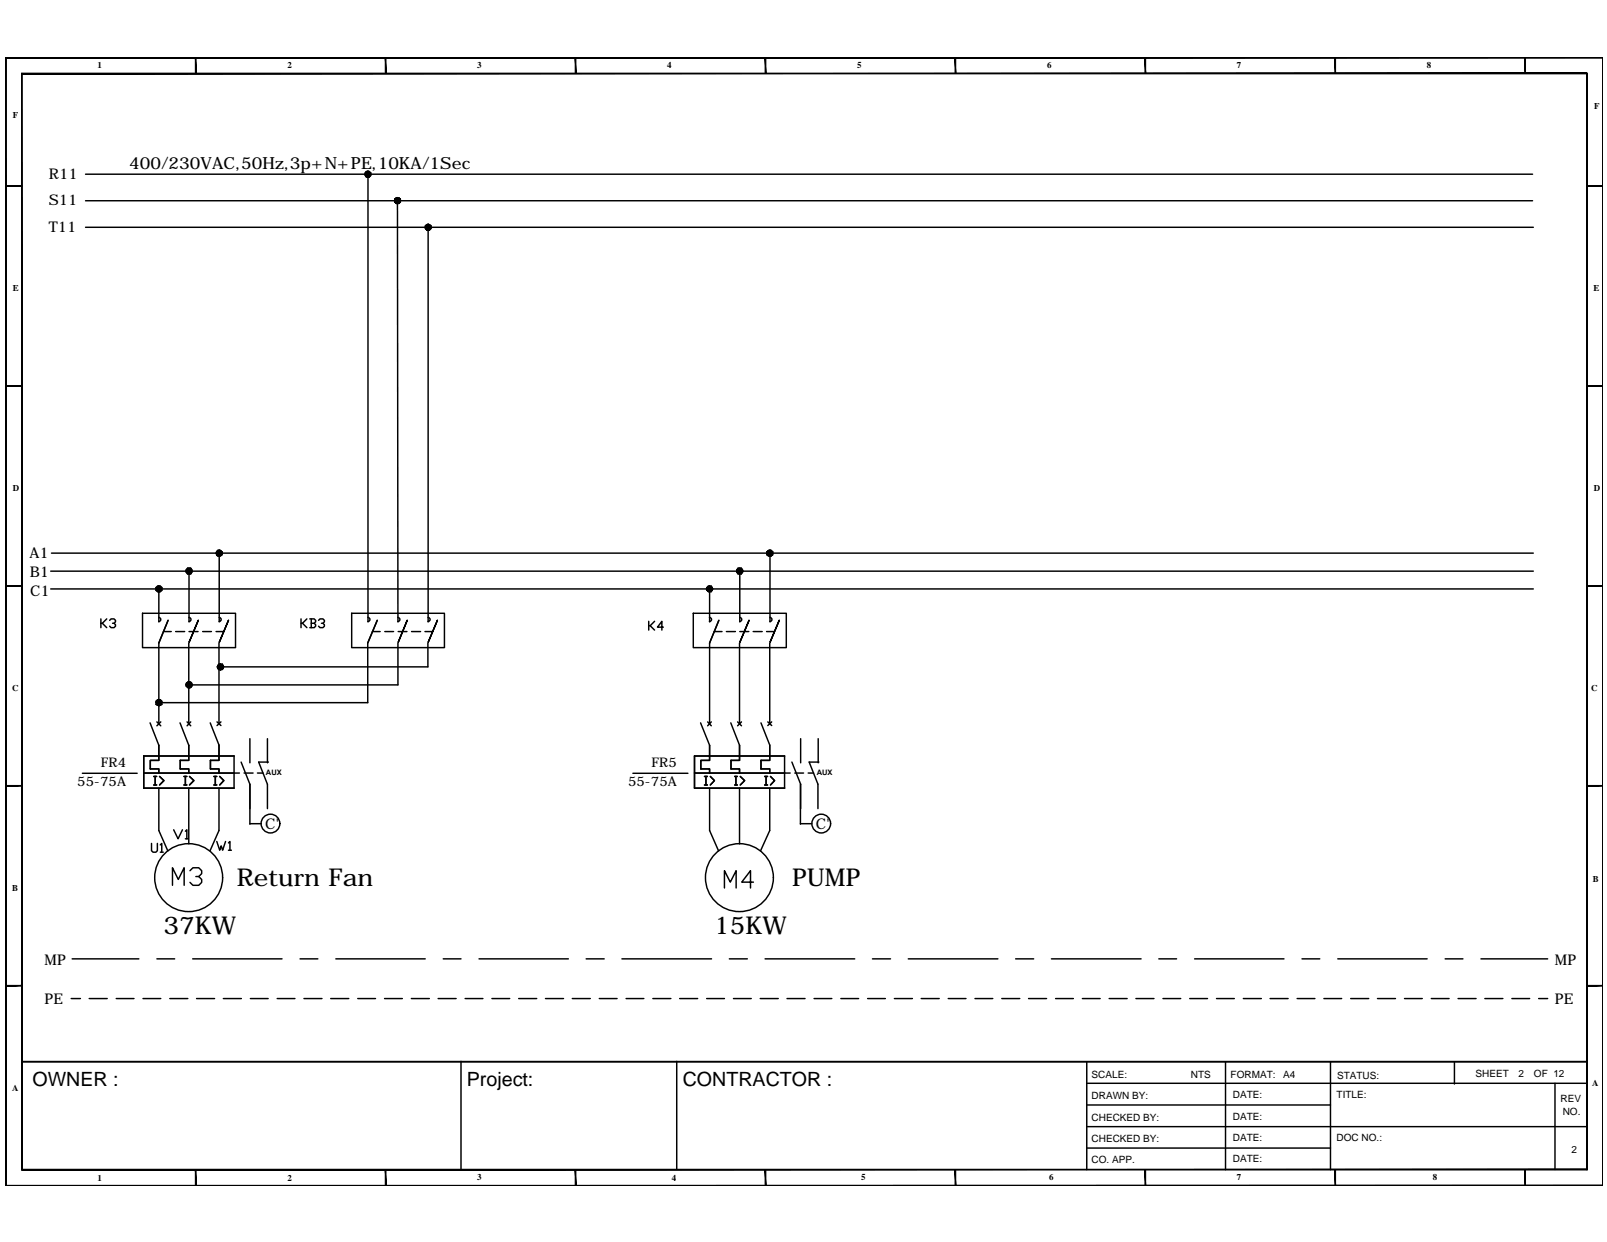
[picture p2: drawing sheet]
<svg xmlns="http://www.w3.org/2000/svg" width="279mm" height="216mm" viewBox="0 0 279 216" stroke-linecap="round" stroke-linejoin="round" font-family="sans-serif">
<!-- layer: FRAME -->
<g fill="#000" stroke="#000" stroke-width=".17">
<path d="M.9 10h277.8zM.9 10.1l277.8-.1z"/>
<path d="M3.7 12.8l.2 190.5v-190.5zM3.7 12.8l.2 190.5h-.2z"/>
<path d="M34 10l.1 2.8v-2.8zM34 10l.1 2.8h-.1z"/>
<path d="M67 10l.1 2.8v-2.8zM67 10l.1 2.8h-.1z"/>
<path d="M100 10l.1 2.8v-2.8zM100 10l.1 2.8h-.1z"/>
<path d="M133 10l.2 2.8v-2.8zM133 10l.2 2.8h-.2z"/>
<path d="M166 10l.2 2.8v-2.8zM166 10l.2 2.8h-.2z"/>
<path d="M199.1 10l.1 2.8v-2.8zM199.1 10l.1 2.8h-.1z"/>
<path d="M232.1 10l.1 2.8v-2.8zM232.1 10l.1 2.8h-.1z"/>
<path d="M265.1 10l.1 2.8v-2.8zM265.1 10l.1 2.8h-.1z"/>
<path d="M3.8 12.8h272.1v-.1zM3.8 12.7h272.1l-272.1 .1z"/>
<path d="M278.7 10v196.1zM278.7 10v196.1z"/>
<path d="M1 32.3v.1l2.8-.1zM1 32.4l2.8-.1v.1z"/>
<path d="M275.9 32.3v.1l2.8-.1zM275.9 32.4l2.8-.1v.1z"/>
<path d="M1 67v.2l2.8-.2zM1 67.2l2.8-.2v.2z"/>
<path d="M275.9 67v.2l2.8-.2zM275.9 67.2l2.8-.2v.2z"/>
<path d="M1 101.8v.1l2.8-.1zM1 101.9l2.8-.1v.1z"/>
<path d="M275.9 101.8v.1l2.8-.1zM275.9 101.9l2.8-.1v.1z"/>
<path d="M1 136.5v.2l2.8-.2zM1 136.7l2.8-.2v.2z"/>
<path d="M275.9 136.5v.2l2.8-.2zM275.9 136.7l2.8-.2v.2z"/>
<path d="M1 171.3v.1l2.8-.1zM1 171.4l2.8-.1v.1z"/>
<path d="M275.9 171.3v.1l2.8-.1zM275.9 171.4l2.8-.1v.1z"/>
<path d="M.9 10v196.1h.2zM.9 10h.2v196.1z"/>
<path d="M3.8 203.3v.1l272.1-.1zM3.8 203.4l272.1-.1v.1z"/>
<path d="M34 203.3l.1 2.8v-2.8zM34 203.3l.1 2.8h-.1z"/>
<path d="M67 203.3l.1 2.8v-2.8zM67 203.3l.1 2.8h-.1z"/>
<path d="M100 203.3l.1 2.8v-2.8zM100 203.3l.1 2.8h-.1z"/>
<path d="M133 203.4v2.7h.2zM133 203.4h.2v2.7z"/>
<path d="M166 203.3l.2 2.8v-2.8zM166 203.3l.2 2.8h-.2z"/>
<path d="M199.1 203.3l.1 2.8v-2.8zM199.1 203.3l.1 2.8h-.1z"/>
<path d="M232.1 203.3l.1 2.8v-2.8zM232.1 203.3l.1 2.8h-.1z"/>
<path d="M265.1 203.3l.1 2.8v-2.8zM265.1 203.3l.1 2.8h-.1z"/>
<path d="M275.9 12.8v190.5h.1zM275.9 12.8h.1v190.5z"/>
<path d="M1 206.1h277.7zM1 206.1h277.7z"/>
</g>
<path d="M3.8 184.5h272.1zM3.8 184.6v18.7M188.9 192.1h42.4M188.9 195.8h86.9M188.9 188.3h86.9M188.9 199.6h42.4M188.9 184.6v18.7" fill="none" stroke="#000" stroke-width=".25"/>
<!-- layer: 0 -->
<g fill="none" stroke="#000" stroke-width=".25">
<path d="M14.9 39.5h251.7M14.9 30.3h251.6M14.9 34.9h251.6M64 30.3v77.8M69.1 34.9l.1 73.2M74.4 39.5v68.6M8.8 99.3h257.8M8.9 96.2h257.7M32.9 99.3v8.8M38.1 96.2v11.9M128.6 99.3v8.8M133.9 96.2v11.9"/>
<path d="M8.8 102.4h257.8M24.8 106.6h16.2v6h-16.2zM27.6 107.3a.36 .36 0 0 1 .4 .4 .36 .36 0 0 1-.4 .3M27.6 102.4v5.7M28.4 109.8h1.4M29.2 107.8l-1.6 4v14M30.5 109.8h1.6M32.8 111.8v14M32.8 107.3a.36 .36 0 0 1 .4 .4 .36 .36 0 0 1-.4 .3M32.9 109.8h1.5M34.5 107.8l-1.7 4 1.7-4M35.2 109.8h1.6"/>
<path d="M37.6 109.8h1.3M38.1 111.8v14M38.1 107.3a.36 .36 0 0 1 .4 .4 .36 .36 0 0 1-.4 .3M39.7 107.8l-1.6 4 1.6-4M61.1 106.6h16.2v6h-16.2zM63.9 111.8l1.7-4-1.7 4v10.3h-36.3M64 107.3a.36 .36 0 0 1 .3 .4 .36 .36 0 0 1-.3 .3M64.7 109.8h1.4M66.9 109.8h1.5M69.2 107.3a.36 .36 0 0 1 .3 .4 .36 .36 0 0 1-.3 .3M69.2 111.8v7.3h-36.3M69.2 109.8h1.6"/>
<path d="M70.8 107.8l-1.6 4 1.6-4M71.6 109.8h1.5M73.9 109.8h1.3M74.4 111.8v4.1h-36.3M74.4 107.3a.36 .36 0 0 1 .4 .4 .36 .36 0 0 1-.4 .3M76 107.8l-1.6 4 1.6-4M120.5 106.6h16.2v6h-16.2zM123.4 107.3a.36 .36 0 0 1 .3 .4 .36 .36 0 0 1-.3 .3M123.4 102.4v5.7M124.2 109.8h1.3M125 107.8l-1.6 4v14M126.3 109.8h1.6"/>
<path d="M128.6 111.8v14M128.6 107.3a.36 .36 0 0 1 .4 .4 .36 .36 0 0 1-.4 .3M128.6 109.8h1.6M130.2 107.8l-1.6 4 1.6-4M131 109.8h1.5M133.3 109.8h1.3M133.8 111.8v14M133.9 107.3a.36 .36 0 0 1 .3 .4 .36 .36 0 0 1-.3 .3M135.5 107.8l-1.7 4 1.7-4M25 131.4h15.7v5.6h-15.7zM25 134.4h15.7M27.6 129.6v2.6h-1.5v1.5"/>
<path d="M27.6 137v7.4M32.8 129.6v2.6h-1.5v1.5M32.8 137v9.7M36.6 132.2v1.5M38.1 129.6v2.6h-1.5M38.1 129.5v2.7h-1.5M38.1 137v7.4M42.4 134.4h1.6M43.4 128.4v4.2M43.4 136.3v7M44.8 134.4h.9M45 132.5h1.7"/>
<path d="M46.5 128.4v4.2M46.5 136.3v4.3M120.7 131.4h15.7v5.6h-15.7zM120.7 134.4h16.7M123.4 129.6v2.6h-1.6v1.5M123.4 137v7.4l1.5 3.5M128.6 129.6v2.6h-1.5v1.5M128.6 137v9.7M132.3 132.2v1.5M133.8 129.6v2.6h-1.5M133.8 129.5v2.7h-1.5M133.8 137v7.4l-1.6 3.5"/>
<path d="M138.2 134.4h1.5M139.2 136.4v6.9M139.2 128.4v4.2M139.2 136.3v4.3M140.5 134.4h.9M140.7 132.5h1.7M142.2 136.3v4.3M142.3 128.4v4.2M43.4 143.2h2M139.2 143.2h2M12.4 173.6h1.6M12.5 166.7h11.6"/>
<path d="M15.5 173.6h3.1M20.2 173.6h3.1M24.9 173.6h3.1M27.3 166.7h3.1M29.5 173.6h3.2M33.5 166.7h15.5M34.2 173.6h3.1M38.8 173.6h3.2M43.5 173.6h3.1M48.2 173.6h3.1M52.2 166.7h3.1M52.8 173.6h3.2"/>
<path d="M57.5 173.6h3.1M58.4 166.7h15.5M62.2 173.6h3.1M66.9 173.6h3M71.5 173.6h3.1M76.2 173.6h3.1M77.1 166.7h3.1M80.9 173.6h3.1M83.3 166.7h15.5M85.5 173.6h3.1M90.2 173.6h3.1M94.8 173.6h3.2"/>
<path d="M99.5 173.6h3.1M101.9 166.7h3.1M104.2 173.6h3.1M108.1 166.7h15.6M108.9 173.6h3M113.5 173.6h3.1M118.2 173.6h3.1M122.9 173.6h3.1M126.8 166.7h3.1M127.5 173.6h3.1M132.2 173.6h3.1M133 166.7h15.6"/>
<path d="M136.8 173.6h3.2M141.5 173.6h3.1M146.2 173.6h3.1M150.8 173.6h3.1M151.7 166.7h3.1M155.5 173.6h3.1M157.9 166.7h15.6M160.2 173.6h3.1M164.9 173.6h3.1M169.5 173.6h3.1M174.2 173.6h3.1M176.6 166.7h3.1"/>
<path d="M178.8 173.6h3.2M182.8 166.7h15.6M183.5 173.6h3.1M188.2 173.6h3.1M192.8 173.6h3.2M197.5 173.6h3.1M201.5 166.7h3.1M202.2 173.6h3.1M206.9 173.6h3M207.7 166.7h15.5M211.5 173.6h3.1M216.2 173.6h3.1"/>
<path d="M220.8 173.6h3.2M225.5 173.6h3.1M226.4 166.7h3.1M230.2 173.6h3.1M232.6 166.7h15.5M234.8 173.6h3.2M239.5 173.6h3.1M244.2 173.6h3.1M248.8 173.6h3.1M251.3 166.7h3.1M253.5 173.6h3.1M257.5 166.7h11.6"/>
<path d="M258.2 173.6h3.1M262.9 173.6h3.1M267.5 173.6h1.6M80.2 184.5v18.8M117.7 184.5v18.8M213.1 184.6v18.7M231.3 184.6v18.7M252.9 184.7v3.7M270.4 188.3v15"/>
<circle cx="32.8" cy="152.6" r="5.9"/>
<circle cx="47" cy="143.2" r="1.63"/>
<circle cx="128.6" cy="152.6" r="5.9"/>
<circle cx="142.8" cy="143.2" r="1.63"/>
</g>
<g fill="#000" stroke="#000" stroke-width=".17">
<path d="M63.4 30.3l.1 .2 .5-.2zM63.5 30.5l.5-.2-.3 .4zM64 30.3l-.3 .4 .3 .1z"/>
<path d="M63.4 30.3l.1 .2 .5-.2zM63.5 30.5l.5-.2-.3 .4zM64 30.3l-.3 .4 .3 .1z"/>
<path d="M63.6 30.3v.2l.4-.2zM63.6 30.5l.4-.2-.2 .3zM64 30.3l-.2 .3 .2 .1z"/>
<path d="M63.6 30.3v.2l.4-.2zM63.6 30.5l.4-.2-.2 .3zM64 30.3l-.2 .3 .2 .1z"/>
<path d="M63.8 29.9l.2 .4v-.4zM63.8 29.9l.2 .4-.4-.2zM63.6 30.1v.2h.4z"/>
<path d="M64 30.3v.4l.2-.1zM64 30.3l.3 .2-.1 .1zM64 30.3l.3 .2 .1-.2z"/>
<path d="M63.7 29.8l.3 .5v-.6zM63.7 29.8l.3 .5-.5-.3zM63.5 30l-.1 .3h.6z"/>
<path d="M64 30.3v.5l.2-.1zM64 30.3l.4 .2-.2 .2zM64 30.3l.4 .2 .1-.2z"/>
<path d="M63.8 29.9l.2 .4v-.4zM63.8 29.9l.2 .4-.4-.2zM63.6 30.1v.2h.4z"/>
<path d="M64 30.3v.4l.2-.1zM64 30.3l.3 .2-.1 .1zM64 30.3l.3 .2 .1-.2z"/>
<path d="M63.7 29.8l.3 .5v-.6zM63.7 29.8l.3 .5-.5-.3zM63.5 30l-.1 .3h.6z"/>
<path d="M64 30.3v.5l.2-.1zM64 30.3l.4 .2-.2 .2zM64 30.3l.4 .2 .1-.2z"/>
<path d="M64 30.3h.4l-.1-.2zM64.2 29.9l.1 .2-.3 .2zM64 29.9v.4l.2-.4z"/>
<path d="M64 30.3h.4l-.1-.2zM64.2 29.9l.1 .2-.3 .2zM64 29.9v.4l.2-.4z"/>
<path d="M64 30.3h.5l-.1-.3zM64.2 29.8l.2 .2-.4 .3zM64 29.7v.6l.2-.5z"/>
<path d="M64 30.3h.5l-.1-.3zM64.2 29.8l.2 .2-.4 .3zM64 29.7v.6l.2-.5z"/>
<path d="M68.6 34.9v.3l.5-.3zM68.6 35.2l.5-.3-.3 .5zM69.1 34.9l-.3 .5h.3z"/>
<path d="M68.6 34.9v.3l.5-.3zM68.6 35.2l.5-.3-.3 .5zM69.1 34.9l-.3 .5h.3z"/>
<path d="M68.7 34.9l.1 .2 .3-.2zM68.8 35.1l.3-.2-.2 .3zM69.1 34.9l-.2 .3 .2 .1z"/>
<path d="M68.7 34.9l.1 .2 .3-.2zM68.8 35.1l.3-.2-.2 .3zM69.1 34.9l-.2 .3 .2 .1z"/>
<path d="M68.9 34.5l.2 .4v-.4zM68.9 34.5l.2 .4-.3-.2zM68.8 34.7l-.1 .2h.4z"/>
<path d="M69.1 34.9v.4l.2-.1zM69.1 34.9l.4 .2-.2 .1zM69.1 34.9l.4 .2v-.2z"/>
<path d="M68.8 34.4l.3 .5v-.6zM68.6 34.6l.2-.2 .3 .5zM68.6 34.6v.3h.5z"/>
<path d="M69.1 34.9v.5h.3zM69.1 34.9l.5 .3-.2 .2zM69.1 34.9l.5 .3 .1-.3z"/>
<path d="M68.9 34.5l.2 .4v-.4zM68.9 34.5l.2 .4-.3-.2zM68.8 34.7l-.1 .2h.4z"/>
<path d="M69.1 34.9v.4l.2-.1zM69.1 34.9l.4 .2-.2 .1zM69.1 34.9l.4 .2v-.2z"/>
<path d="M68.8 34.4l.3 .5v-.6zM68.6 34.6l.2-.2 .3 .5zM68.6 34.6v.3h.5z"/>
<path d="M69.1 34.9v.5h.3zM69.1 34.9l.5 .3-.2 .2zM69.1 34.9l.5 .3 .1-.3z"/>
<path d="M69.1 34.9h.4v-.2zM69.3 34.5l.2 .2-.4 .2zM69.1 34.5v.4l.2-.4z"/>
<path d="M69.1 34.9h.4v-.2zM69.3 34.5l.2 .2-.4 .2zM69.1 34.5v.4l.2-.4z"/>
<path d="M69.1 34.9h.6l-.1-.3zM69.4 34.4l.2 .2-.5 .3zM69.1 34.3v.6l.3-.5z"/>
<path d="M69.1 34.9h.6l-.1-.3zM69.4 34.4l.2 .2-.5 .3zM69.1 34.3v.6l.3-.5z"/>
<path d="M73.9 39.5l.1 .3 .4-.3zM74 39.8l.4-.3-.2 .5zM74.4 39.5l-.2 .5 .2 .1z"/>
<path d="M73.9 39.5l.1 .3 .4-.3zM74 39.8l.4-.3-.2 .5zM74.4 39.5l-.2 .5 .2 .1z"/>
<path d="M74 39.5l.1 .2 .3-.2zM74.1 39.7l.3-.2-.2 .3zM74.4 39.5l-.2 .3 .2 .1z"/>
<path d="M74 39.5l.1 .2 .3-.2zM74.1 39.7l.3-.2-.2 .3zM74.4 39.5l-.2 .3 .2 .1z"/>
<path d="M74.2 39.1l.2 .4v-.4zM74.2 39.1l.2 .4-.3-.2zM74.1 39.3l-.1 .2h.4z"/>
<path d="M74.4 39.5v.4l.2-.1zM74.4 39.5l.4 .2-.2 .1zM74.4 39.5l.4 .2 .1-.2z"/>
<path d="M74.2 39l.2 .5v-.5zM74 39.2l.2-.2 .2 .5zM74 39.2l-.1 .3h.5z"/>
<path d="M74.2 39.1l.2 .4v-.4zM74.2 39.1l.2 .4-.3-.2zM74.1 39.3l-.1 .2h.4z"/>
<path d="M74.4 39.5v.4l.2-.1zM74.4 39.5l.4 .2-.2 .1zM74.4 39.5l.4 .2 .1-.2z"/>
<path d="M74.2 39l.2 .5v-.5zM74 39.2l.2-.2 .2 .5zM74 39.2l-.1 .3h.5z"/>
<path d="M74.4 39.5h.5l-.1-.2zM74.6 39.1l.2 .2-.4 .2zM74.4 39.1v.4l.2-.4z"/>
<path d="M74.4 39.5h.5l-.1-.2zM74.6 39.1l.2 .2-.4 .2zM74.4 39.1v.4l.2-.4z"/>
<path d="M74.4 39.5h.6l-.1-.3zM74.7 39l.2 .2-.5 .3zM74.4 39v.5l.3-.5z"/>
<path d="M74.4 39.5h.6l-.1-.3zM74.7 39l.2 .2-.5 .3zM74.4 39v.5l.3-.5z"/>
<path d="M74.4 39.5v.6l.3-.1zM74.4 39.5l.5 .3-.2 .2zM74.4 39.5l.5 .3 .1-.3z"/>
<path d="M74.4 39.5v.6l.3-.1zM74.4 39.5l.5 .3-.2 .2zM74.4 39.5l.5 .3 .1-.3z"/>
<path d="M32.3 99.3l.1 .2 .5-.2zM32.4 99.5l.5-.2-.3 .5zM32.9 99.3l-.3 .5h.3z"/>
<path d="M32.3 99.3l.1 .2 .5-.2zM32.4 99.5l.5-.2-.3 .5zM32.9 99.3l-.3 .5h.3z"/>
<path d="M32.4 99.3l.1 .2 .4-.2zM32.5 99.5l.4-.2-.2 .3zM32.9 99.3l-.2 .3 .2 .1z"/>
<path d="M32.4 99.3l.1 .2 .4-.2zM32.5 99.5l.4-.2-.2 .3zM32.9 99.3l-.2 .3 .2 .1z"/>
<path d="M32.7 98.9l.2 .4v-.4zM32.7 98.9l.2 .4-.4-.2zM32.5 99.1l-.1 .2h.5z"/>
<path d="M32.9 99.3v.4l.2-.1zM32.9 99.3l.3 .2-.1 .1zM32.9 99.3l.3 .2 .1-.2z"/>
<path d="M32.6 98.8l.3 .5v-.6zM32.6 98.8l.3 .5-.5-.3zM32.4 99l-.1 .3h.6z"/>
<path d="M32.9 99.3v.5h.3zM32.9 99.3l.4 .2-.1 .3zM32.9 99.3l.4 .2 .1-.2z"/>
<path d="M32.7 98.9l.2 .4v-.4zM32.7 98.9l.2 .4-.4-.2zM32.5 99.1l-.1 .2h.5z"/>
<path d="M32.9 99.3v.4l.2-.1zM32.9 99.3l.3 .2-.1 .1zM32.9 99.3l.3 .2 .1-.2z"/>
<path d="M32.6 98.8l.3 .5v-.6zM32.6 98.8l.3 .5-.5-.3zM32.4 99l-.1 .3h.6z"/>
<path d="M32.9 99.3v.5h.3zM32.9 99.3l.4 .2-.1 .3zM32.9 99.3l.4 .2 .1-.2z"/>
<path d="M32.9 99.3h.4l-.1-.2zM33.1 98.9l.1 .2-.3 .2zM32.9 98.9v.4l.2-.4z"/>
<path d="M32.9 99.3h.4l-.1-.2zM33.1 98.9l.1 .2-.3 .2zM32.9 98.9v.4l.2-.4z"/>
<path d="M32.9 99.3h.5l-.1-.3zM33.2 98.8l.1 .2-.4 .3zM32.9 98.7v.6l.3-.5z"/>
<path d="M32.9 99.3h.5l-.1-.3zM33.2 98.8l.1 .2-.4 .3zM32.9 98.7v.6l.3-.5z"/>
<path d="M37.6 96.2v.2l.5-.2zM37.6 96.4l.5-.2-.3 .4zM38.1 96.2l-.3 .4 .3 .1z"/>
<path d="M37.6 96.2v.2l.5-.2zM37.6 96.4l.5-.2-.3 .4zM38.1 96.2l-.3 .4 .3 .1z"/>
<path d="M37.7 96.2v.2l.4-.2zM37.7 96.4l.4-.2-.2 .3zM38.1 96.2l-.2 .3 .2 .1z"/>
<path d="M37.7 96.2v.2l.4-.2zM37.7 96.4l.4-.2-.2 .3zM38.1 96.2l-.2 .3 .2 .1z"/>
<path d="M37.9 95.8l.2 .4v-.5zM37.7 95.9l.2-.1 .2 .4zM37.7 95.9v.3h.4z"/>
<path d="M38.1 96.2v.4l.2-.1zM38.1 96.2l.4 .2-.2 .1zM38.1 96.2l.4 .2v-.2z"/>
<path d="M37.8 95.7l.3 .5v-.6zM37.8 95.7l.3 .5-.5-.3zM37.6 95.9v.3h.5z"/>
<path d="M38.1 96.2v.5l.3-.1zM38.1 96.2l.5 .2-.2 .2zM38.1 96.2l.5 .2 .1-.2z"/>
<path d="M37.9 95.8l.2 .4v-.5zM37.7 95.9l.2-.1 .2 .4zM37.7 95.9v.3h.4z"/>
<path d="M38.1 96.2v.4l.2-.1zM38.1 96.2l.4 .2-.2 .1zM38.1 96.2l.4 .2v-.2z"/>
<path d="M37.8 95.7l.3 .5v-.6zM37.8 95.7l.3 .5-.5-.3zM37.6 95.9v.3h.5z"/>
<path d="M38.1 96.2v.5l.3-.1zM38.1 96.2l.5 .2-.2 .2zM38.1 96.2l.5 .2 .1-.2z"/>
<path d="M38.1 96.2h.4v-.3zM38.3 95.8l.2 .1-.4 .3zM38.1 95.7v.5l.2-.4z"/>
<path d="M38.1 96.2h.4v-.3zM38.3 95.8l.2 .1-.4 .3zM38.1 95.7v.5l.2-.4z"/>
<path d="M38.1 96.2h.6l-.1-.3zM38.4 95.7l.2 .2-.5 .3zM38.1 95.6v.6l.3-.5z"/>
<path d="M38.1 96.2h.6l-.1-.3zM38.4 95.7l.2 .2-.5 .3zM38.1 95.6v.6l.3-.5z"/>
<path d="M128.1 99.3l.1 .2 .4-.2zM128.2 99.5l.4-.2-.3 .5zM128.6 99.3l-.3 .5h.3z"/>
<path d="M128.1 99.3l.1 .2 .4-.2zM128.2 99.5l.4-.2-.3 .5zM128.6 99.3l-.3 .5h.3z"/>
<path d="M128.2 99.3v.2l.4-.2zM128.2 99.5l.4-.2-.2 .3zM128.6 99.3l-.2 .3 .2 .1z"/>
<path d="M128.2 99.3v.2l.4-.2zM128.2 99.5l.4-.2-.2 .3zM128.6 99.3l-.2 .3 .2 .1z"/>
<path d="M128.4 98.9l.2 .4v-.4zM128.4 98.9l.2 .4-.4-.2zM128.2 99.1v.2h.4z"/>
<path d="M128.6 99.3v.4l.2-.1zM128.6 99.3l.4 .2-.2 .1zM128.6 99.3l.4 .2v-.2z"/>
<path d="M128.3 98.8l.3 .5v-.6zM128.3 98.8l.3 .5-.4-.3zM128.2 99l-.1 .3h.5z"/>
<path d="M128.6 99.3v.5h.3zM128.6 99.3l.5 .2-.2 .3zM128.6 99.3l.5 .2 .1-.2z"/>
<path d="M128.4 98.9l.2 .4v-.4zM128.4 98.9l.2 .4-.4-.2zM128.2 99.1v.2h.4z"/>
<path d="M128.6 99.3v.4l.2-.1zM128.6 99.3l.4 .2-.2 .1zM128.6 99.3l.4 .2v-.2z"/>
<path d="M128.3 98.8l.3 .5v-.6zM128.3 98.8l.3 .5-.4-.3zM128.2 99l-.1 .3h.5z"/>
<path d="M128.6 99.3v.5h.3zM128.6 99.3l.5 .2-.2 .3zM128.6 99.3l.5 .2 .1-.2z"/>
<path d="M128.6 99.3h.4v-.2zM128.8 98.9l.2 .2-.4 .2zM128.6 98.9v.4l.2-.4z"/>
<path d="M128.6 99.3h.4v-.2zM128.8 98.9l.2 .2-.4 .2zM128.6 98.9v.4l.2-.4z"/>
<path d="M128.6 99.3h.6l-.1-.3zM128.9 98.8l.2 .2-.5 .3zM128.6 98.7v.6l.3-.5z"/>
<path d="M128.6 99.3h.6l-.1-.3zM128.9 98.8l.2 .2-.5 .3zM128.6 98.7v.6l.3-.5z"/>
<path d="M133.3 96.2l.1 .2 .5-.2zM133.4 96.4l.5-.2-.3 .4zM133.9 96.2l-.3 .4 .3 .1z"/>
<path d="M133.3 96.2l.1 .2 .5-.2zM133.4 96.4l.5-.2-.3 .4zM133.9 96.2l-.3 .4 .3 .1z"/>
<path d="M133.4 96.2l.1 .2 .4-.2zM133.5 96.4l.4-.2-.2 .3zM133.9 96.2l-.2 .3 .2 .1z"/>
<path d="M133.4 96.2l.1 .2 .4-.2zM133.5 96.4l.4-.2-.2 .3zM133.9 96.2l-.2 .3 .2 .1z"/>
<path d="M133.7 95.8l.2 .4v-.5zM133.5 95.9l.2-.1 .2 .4zM133.5 95.9l-.1 .3h.5z"/>
<path d="M133.9 96.2v.4l.2-.1zM133.9 96.2l.3 .2-.1 .1zM133.9 96.2l.3 .2 .1-.2z"/>
<path d="M133.6 95.7l.3 .5v-.6zM133.6 95.7l.3 .5-.5-.3zM133.4 95.9l-.1 .3h.6z"/>
<path d="M133.9 96.2v.5l.2-.1zM133.9 96.2l.4 .2-.2 .2zM133.9 96.2l.4 .2 .1-.2z"/>
<path d="M133.7 95.8l.2 .4v-.5zM133.5 95.9l.2-.1 .2 .4zM133.5 95.9l-.1 .3h.5z"/>
<path d="M133.9 96.2v.4l.2-.1zM133.9 96.2l.3 .2-.1 .1zM133.9 96.2l.3 .2 .1-.2z"/>
<path d="M133.6 95.7l.3 .5v-.6zM133.6 95.7l.3 .5-.5-.3zM133.4 95.9l-.1 .3h.6z"/>
<path d="M133.9 96.2v.5l.2-.1zM133.9 96.2l.4 .2-.2 .2zM133.9 96.2l.4 .2 .1-.2z"/>
<path d="M133.9 96.2h.4l-.1-.3zM134.1 95.8l.1 .1-.3 .3zM133.9 95.7v.5l.2-.4z"/>
<path d="M133.9 96.2h.4l-.1-.3zM134.1 95.8l.1 .1-.3 .3zM133.9 95.7v.5l.2-.4z"/>
<path d="M133.9 96.2h.5l-.1-.3zM134.1 95.7l.2 .2-.4 .3zM133.9 95.6v.6l.2-.5z"/>
<path d="M133.9 96.2h.5l-.1-.3zM134.1 95.7l.2 .2-.4 .3zM133.9 95.6v.6l.2-.5z"/>
<path d="M27.1 102.4v.2l.5-.2zM27.1 102.6l.5-.2-.2 .4zM27.6 102.4l-.2 .4 .2 .1z"/>
<path d="M27.1 102.4v.2l.5-.2zM27.1 102.6l.5-.2-.2 .4zM27.6 102.4l-.2 .4 .2 .1z"/>
<path d="M27.2 102.4l.1 .2 .3-.2zM27.3 102.6l.3-.2-.2 .4zM27.6 102.4l-.2 .4h.2z"/>
<path d="M27.2 102.4l.1 .2 .3-.2zM27.3 102.6l.3-.2-.2 .4zM27.6 102.4l-.2 .4h.2z"/>
<path d="M27.4 102l.2 .4v-.4zM27.3 102.2l.1-.2 .2 .4zM27.3 102.2l-.1 .2h.4z"/>
<path d="M27.6 102.4v.4h.2zM27.6 102.4l.4 .2-.2 .2zM27.6 102.4l.4 .2v-.2z"/>
<path d="M27.4 101.9l.2 .5v-.6zM27.4 101.9l.2 .5-.5-.3zM27.1 102.1v.3h.5z"/>
<path d="M27.6 102.4v.5l.3-.1zM27.6 102.4l.5 .2-.2 .2zM27.6 102.4l.5 .2 .1-.2z"/>
<path d="M27.4 102l.2 .4v-.4zM27.3 102.2l.1-.2 .2 .4zM27.3 102.2l-.1 .2h.4z"/>
<path d="M27.6 102.4v.4h.2zM27.6 102.4l.4 .2-.2 .2zM27.6 102.4l.4 .2v-.2z"/>
<path d="M27.4 101.9l.2 .5v-.6zM27.4 101.9l.2 .5-.5-.3zM27.1 102.1v.3h.5z"/>
<path d="M27.6 102.4v.5l.3-.1zM27.6 102.4l.5 .2-.2 .2zM27.6 102.4l.5 .2 .1-.2z"/>
<path d="M27.6 102.4h.4v-.2zM27.8 102l.2 .2-.4 .2zM27.6 102v.4l.2-.4z"/>
<path d="M27.6 102.4h.4v-.2zM27.8 102l.2 .2-.4 .2zM27.6 102v.4l.2-.4z"/>
<path d="M27.6 102.4h.6l-.1-.3zM27.9 101.9l.2 .2-.5 .3zM27.6 101.8v.6l.3-.5z"/>
<path d="M27.6 102.4h.6l-.1-.3zM27.9 101.9l.2 .2-.5 .3zM27.6 101.8v.6l.3-.5z"/>
<path d="M32.3 119.1l.1 .2 .5-.2zM32.4 119.3l.5-.2-.3 .4zM32.9 119.1l-.3 .4 .3 .1z"/>
<path d="M32.3 119.1l.1 .2 .5-.2zM32.4 119.3l.5-.2-.3 .4zM32.9 119.1l-.3 .4 .3 .1z"/>
<path d="M32.4 119.1l.1 .2 .4-.2zM32.5 119.3l.4-.2-.2 .3zM32.9 119.1l-.2 .3 .2 .1z"/>
<path d="M32.4 119.1l.1 .2 .4-.2zM32.5 119.3l.4-.2-.2 .3zM32.9 119.1l-.2 .3 .2 .1z"/>
<path d="M32.7 118.7l.2 .4v-.5zM32.7 118.7l.2 .4-.4-.3zM32.5 118.8l-.1 .3h.5z"/>
<path d="M32.9 119.1v.4l.2-.1zM32.9 119.1l.3 .2-.1 .1zM32.9 119.1l.3 .2 .1-.2z"/>
<path d="M32.6 118.6l.3 .5v-.6zM32.4 118.8l.2-.2 .3 .5zM32.4 118.8l-.1 .3h.6z"/>
<path d="M32.9 119.1v.5l.3-.1zM32.9 119.1l.4 .2-.1 .2zM32.9 119.1l.4 .2 .1-.2z"/>
<path d="M32.7 118.7l.2 .4v-.5zM32.7 118.7l.2 .4-.4-.3zM32.5 118.8l-.1 .3h.5z"/>
<path d="M32.9 119.1v.4l.2-.1zM32.9 119.1l.3 .2-.1 .1zM32.9 119.1l.3 .2 .1-.2z"/>
<path d="M32.6 118.6l.3 .5v-.6zM32.4 118.8l.2-.2 .3 .5zM32.4 118.8l-.1 .3h.6z"/>
<path d="M32.9 119.1v.5l.3-.1zM32.9 119.1l.4 .2-.1 .2zM32.9 119.1l.4 .2 .1-.2z"/>
<path d="M32.9 119.1h.4l-.1-.3zM33.1 118.7l.1 .1-.3 .3zM32.9 118.6v.5l.2-.4z"/>
<path d="M32.9 119.1h.4l-.1-.3zM33.1 118.7l.1 .1-.3 .3zM32.9 118.6v.5l.2-.4z"/>
<path d="M32.9 119.1h.5l-.1-.3zM33.2 118.6l.1 .2-.4 .3zM32.9 118.5v.6l.3-.5z"/>
<path d="M32.9 119.1h.5l-.1-.3zM33.2 118.6l.1 .2-.4 .3zM32.9 118.5v.6l.3-.5z"/>
<path d="M37.8 115.9l.1 .3 .4-.3zM37.9 116.2l.4-.3-.2 .5zM38.3 115.9l-.2 .5 .2 .1z"/>
<path d="M37.8 115.9l.1 .3 .4-.3zM37.9 116.2l.4-.3-.2 .5zM38.3 115.9l-.2 .5 .2 .1z"/>
<path d="M37.9 115.9l.1 .2 .3-.2zM38 116.1l.3-.2-.2 .4zM38.3 115.9l-.2 .4h.2z"/>
<path d="M37.9 115.9l.1 .2 .3-.2zM38 116.1l.3-.2-.2 .4zM38.3 115.9l-.2 .4h.2z"/>
<path d="M38.1 115.6l.2 .3v-.4zM38.1 115.6l.2 .3-.3-.2zM38 115.7l-.1 .2h.4z"/>
<path d="M38.3 115.9v.4h.2zM38.3 115.9l.4 .2-.2 .2zM38.3 115.9l.4 .2v-.2z"/>
<path d="M38.1 115.5l.2 .4v-.5zM37.9 115.7l.2-.2 .2 .4zM37.9 115.7l-.1 .2h.5z"/>
<path d="M38.3 115.9v.6l.3-.1zM38.3 115.9l.5 .3-.2 .2zM38.3 115.9l.5 .3 .1-.3z"/>
<path d="M38.1 115.6l.2 .3v-.4zM38.1 115.6l.2 .3-.3-.2zM38 115.7l-.1 .2h.4z"/>
<path d="M38.3 115.9v.4h.2zM38.3 115.9l.4 .2-.2 .2zM38.3 115.9l.4 .2v-.2z"/>
<path d="M38.1 115.5l.2 .4v-.5zM37.9 115.7l.2-.2 .2 .4zM37.9 115.7l-.1 .2h.5z"/>
<path d="M38.3 115.9v.6l.3-.1zM38.3 115.9l.5 .3-.2 .2zM38.3 115.9l.5 .3 .1-.3z"/>
<path d="M38.3 115.9h.4v-.2zM38.5 115.6l.2 .1-.4 .2zM38.3 115.5v.4l.2-.3z"/>
<path d="M38.3 115.9h.4v-.2zM38.5 115.6l.2 .1-.4 .2zM38.3 115.5v.4l.2-.3z"/>
<path d="M38.3 115.9h.6l-.1-.2zM38.6 115.5l.2 .2-.5 .2zM38.3 115.4v.5l.3-.4z"/>
<path d="M38.3 115.9h.6l-.1-.2zM38.6 115.5l.2 .2-.5 .2zM38.3 115.4v.5l.3-.4z"/>
<path d="M122.8 102.4l.1 .2 .5-.2zM122.9 102.6l.5-.2-.3 .4zM123.4 102.4l-.3 .4 .3 .1z"/>
<path d="M122.8 102.4l.1 .2 .5-.2zM122.9 102.6l.5-.2-.3 .4zM123.4 102.4l-.3 .4 .3 .1z"/>
<path d="M123 102.4v.2l.4-.2zM123 102.6l.4-.2-.2 .4zM123.4 102.4l-.2 .4h.2z"/>
<path d="M123 102.4v.2l.4-.2zM123 102.6l.4-.2-.2 .4zM123.4 102.4l-.2 .4h.2z"/>
<path d="M123.2 102l.2 .4v-.4zM123 102.2l.2-.2 .2 .4zM123 102.2v.2h.4z"/>
<path d="M123.4 102.4v.4h.2zM123.4 102.4l.4 .2-.2 .2zM123.4 102.4l.4 .2v-.2z"/>
<path d="M123.1 101.9l.3 .5v-.6zM123.1 101.9l.3 .5-.5-.3zM122.9 102.1l-.1 .3h.6z"/>
<path d="M123.4 102.4v.5l.3-.1zM123.4 102.4l.4 .2-.1 .2zM123.4 102.4l.4 .2 .1-.2z"/>
<path d="M123.2 102l.2 .4v-.4zM123 102.2l.2-.2 .2 .4zM123 102.2v.2h.4z"/>
<path d="M123.4 102.4v.4h.2zM123.4 102.4l.4 .2-.2 .2zM123.4 102.4l.4 .2v-.2z"/>
<path d="M123.1 101.9l.3 .5v-.6zM123.1 101.9l.3 .5-.5-.3zM122.9 102.1l-.1 .3h.6z"/>
<path d="M123.4 102.4v.5l.3-.1zM123.4 102.4l.4 .2-.1 .2zM123.4 102.4l.4 .2 .1-.2z"/>
<path d="M123.4 102.4h.4v-.2zM123.6 102l.2 .2-.4 .2zM123.4 102v.4l.2-.4z"/>
<path d="M123.4 102.4h.4v-.2zM123.6 102l.2 .2-.4 .2zM123.4 102v.4l.2-.4z"/>
<path d="M123.4 102.4h.5l-.1-.3zM123.7 101.9l.1 .2-.4 .3zM123.4 101.8v.6l.3-.5z"/>
<path d="M123.4 102.4h.5l-.1-.3zM123.7 101.9l.1 .2-.4 .3zM123.4 101.8v.6l.3-.5z"/>
<path d="M27.1 122.1v.3l.5-.3zM27.1 122.4l.5-.3-.2 .5zM27.6 122.1l-.2 .5 .2 .1z"/>
<path d="M27.1 122.1v.3l.5-.3zM27.1 122.4l.5-.3-.2 .5zM27.6 122.1l-.2 .5 .2 .1z"/>
<path d="M27.2 122.1l.1 .3 .3-.3zM27.3 122.4l.3-.3-.2 .4zM27.6 122.1l-.2 .4 .2 .1z"/>
<path d="M27.2 122.1l.1 .3 .3-.3zM27.3 122.4l.3-.3-.2 .4zM27.6 122.1l-.2 .4 .2 .1z"/>
<path d="M27.4 121.8l.2 .3v-.4zM27.3 121.9l.1-.1 .2 .3zM27.3 121.9l-.1 .2h.4z"/>
<path d="M27.6 122.1v.5l.2-.1zM27.6 122.1l.4 .3-.2 .1zM27.6 122.1l.4 .3v-.3z"/>
<path d="M27.4 121.7l.2 .4v-.5zM27.4 121.7l.2 .4-.5-.2zM27.1 121.9v.2h.5z"/>
<path d="M27.6 122.1v.6l.3-.1zM27.6 122.1l.5 .3-.2 .2zM27.6 122.1l.5 .3 .1-.3z"/>
<path d="M27.4 121.8l.2 .3v-.4zM27.3 121.9l.1-.1 .2 .3zM27.3 121.9l-.1 .2h.4z"/>
<path d="M27.6 122.1v.5l.2-.1zM27.6 122.1l.4 .3-.2 .1zM27.6 122.1l.4 .3v-.3z"/>
<path d="M27.4 121.7l.2 .4v-.5zM27.4 121.7l.2 .4-.5-.2zM27.1 121.9v.2h.5z"/>
<path d="M27.6 122.1v.6l.3-.1zM27.6 122.1l.5 .3-.2 .2zM27.6 122.1l.5 .3 .1-.3z"/>
<path d="M27.6 122.1h.4v-.2zM27.8 121.8l.2 .1-.4 .2zM27.6 121.7v.4l.2-.3z"/>
<path d="M27.6 122.1h.4v-.2zM27.8 121.8l.2 .1-.4 .2zM27.6 121.7v.4l.2-.3z"/>
<path d="M27.6 122.1h.6l-.1-.2zM27.9 121.7l.2 .2-.5 .2zM27.6 121.6v.5l.3-.4z"/>
<path d="M27.6 122.1h.6l-.1-.2zM27.9 121.7l.2 .2-.5 .2zM27.6 121.6v.5l.3-.4z"/>
</g>
<!-- layer: SYMBOL -->
<g fill="none" stroke="#000" stroke-width=".25">
<path d="M14.3 134.4h9.5M26.1 125.7l1.5 3.9M27.3 125.5l.7 .7M28 125.5l-.7 .7M31.3 125.7l1.5 3.9M32.5 125.5l.7 .7M33.2 125.5l-.7 .7M36.5 125.7l1.6 3.8M37.7 125.5l.7 .6M38.4 125.5l-.7 .6M41.9 132.5l1.5 3.8M45 132.5l1.5 3.8"/>
<path d="M110 134.4h9.6M121.8 125.7l1.6 3.9M123 125.5l.7 .7M123.7 125.5l-.7 .7M127.1 125.7l1.5 3.9M128.2 125.5l.7 .7M128.9 125.5l-.7 .7M132.3 125.7l1.5 3.8M133.5 125.5l.7 .6M134.2 125.5l-.7 .6M137.7 132.5l1.5 3.8M140.7 132.5l1.5 3.8"/>
</g>
<text font-size="6.6" x="28.9" y="155.2">M3</text>
<text font-size="6.2" x="125.2" y="155.6">M4</text>
<g font-size="4.9">
<text x="16.6" y="110.4">K3</text>
<text x="51.5" y="110.4">KB3</text>
<text x="29.3" y="147.1">V1</text>
</g>
<g font-size="4.4">
<text x="111.8" y="110.8">K4</text>
<text x="25.8" y="137.6">I&gt;</text>
<text x="31" y="137.6">I&gt;</text>
<text x="36.3" y="137.6">I&gt;</text>
<text x="121.7" y="137.6">I&gt;</text>
<text x="127" y="137.6">I&gt;</text>
<text x="131.9" y="137.6">I&gt;</text>
<text x="25.4" y="149.2">U1</text>
<text x="36.7" y="148.9">W1</text>
</g>
<g font-size="4.3">
<text x="41.2" y="153.9">Return Fan</text>
<text x="137.7" y="153.9">PUMP</text>
<text x="28.4" y="162.3">37KW</text>
<text x="124.2" y="162.3">15KW</text>
</g>
<g font-size="3.4">
<text x="5.6" y="188.8">OWNER :</text>
<text x="81.2" y="188.7">Project:</text>
<text x="118.7" y="188.8">CONTRACTOR :</text>
</g>
<text font-size="2.9" x="22.5" y="29.4">400/230VAC,50Hz,3p+N+PE,10KA/1Sec</text>
<g font-size="2.6">
<text x="8.5" y="31.1">R11</text>
<text x="8.5" y="35.7">S11</text>
<text x="8.5" y="40.3">T11</text>
<text x="5.1" y="97">A1</text>
<text x="5.2" y="100.2">B1</text>
<text x="5.2" y="103.5">C1</text>
<text x="46.1" y="144">C'</text>
<text x="141.9" y="144">C'</text>
<text x="7.8" y="167.7">MP</text>
<text x="270.4" y="167.7">MP</text>
<text x="7.8" y="174.6">PE</text>
<text x="270.4" y="174.6">PE</text>
</g>
<g font-size="2.3">
<text x="13.4" y="136.6">55-75A</text>
<text x="17.5" y="133.4">FR4</text>
<text x="109.2" y="136.6">55-75A</text>
<text x="113.3" y="133.4">FR5</text>
</g>
<g font-size="1.7">
<text x="189.8" y="187.4">SCALE:</text>
<text x="189.8" y="191.1">DRAWN BY:</text>
<text x="207.1" y="187.4">NTS</text>
<text x="214" y="187.4">FORMAT:</text>
<text x="214.3" y="190.8">DATE:</text>
<text x="223.1" y="187.4">A4</text>
<text x="232.4" y="190.9">TITLE:</text>
<text x="232.5" y="187.5">STATUS:</text>
<text x="256.6" y="187.3">SHEET</text>
<text x="264" y="187.3">2</text>
<text x="266.7" y="187.3">OF 12</text>
<text x="271.3" y="191.5">REV</text>
<text x="189.8" y="194.9">CHECKED BY:</text>
<text x="214.3" y="194.6">DATE:</text>
<text x="271.7" y="193.9">NO.</text>
<text x="189.8" y="202.2">CO. APP.</text>
<text x="189.8" y="198.6">CHECKED BY:</text>
<text x="214.3" y="202">DATE:</text>
<text x="214.3" y="198.3">DATE:</text>
<text x="232.4" y="198.3">DOC NO.:</text>
<text x="273.2" y="200.4">2</text>
</g>
<g font-size="1.5">
<text x="16.9" y="11.9">1</text>
<text x="50" y="11.9">2</text>
<text x="83" y="11.9">3</text>
<text x="116" y="11.9">4</text>
<text x="149" y="11.9">5</text>
<text x="182" y="11.9">6</text>
<text x="215.1" y="11.9">7</text>
<text x="248.1" y="11.9">8</text>
<text x="2.3" y="20.5">F</text>
<text x="277.2" y="18.9">F</text>
<text x="2.2" y="50.6">E</text>
<text x="277" y="50.6">E</text>
<text x="2.2" y="85.3">D</text>
<text x="277.1" y="85.3">D</text>
<text x="2.1" y="120.1">C</text>
<text x="276.7" y="120.1">C</text>
<text x="2.1" y="154.8">B</text>
<text x="276.9" y="153.3">B</text>
<text x="2.1" y="189.6">A</text>
<text x="276.8" y="188.9">A</text>
<text x="16.9" y="205.2">1</text>
<text x="50" y="205.2">2</text>
<text x="83" y="205.2">3</text>
<text x="116.8" y="205.2">4</text>
<text x="149.7" y="205.2">5</text>
<text x="182.4" y="205.2">6</text>
<text x="215.1" y="205.2">7</text>
<text x="249.1" y="205.2">8</text>
</g>
<g font-size="1.3">
<text x="46.2" y="134.6">AUX</text>
<text x="142" y="134.6">AUX</text>
</g>
</svg>
